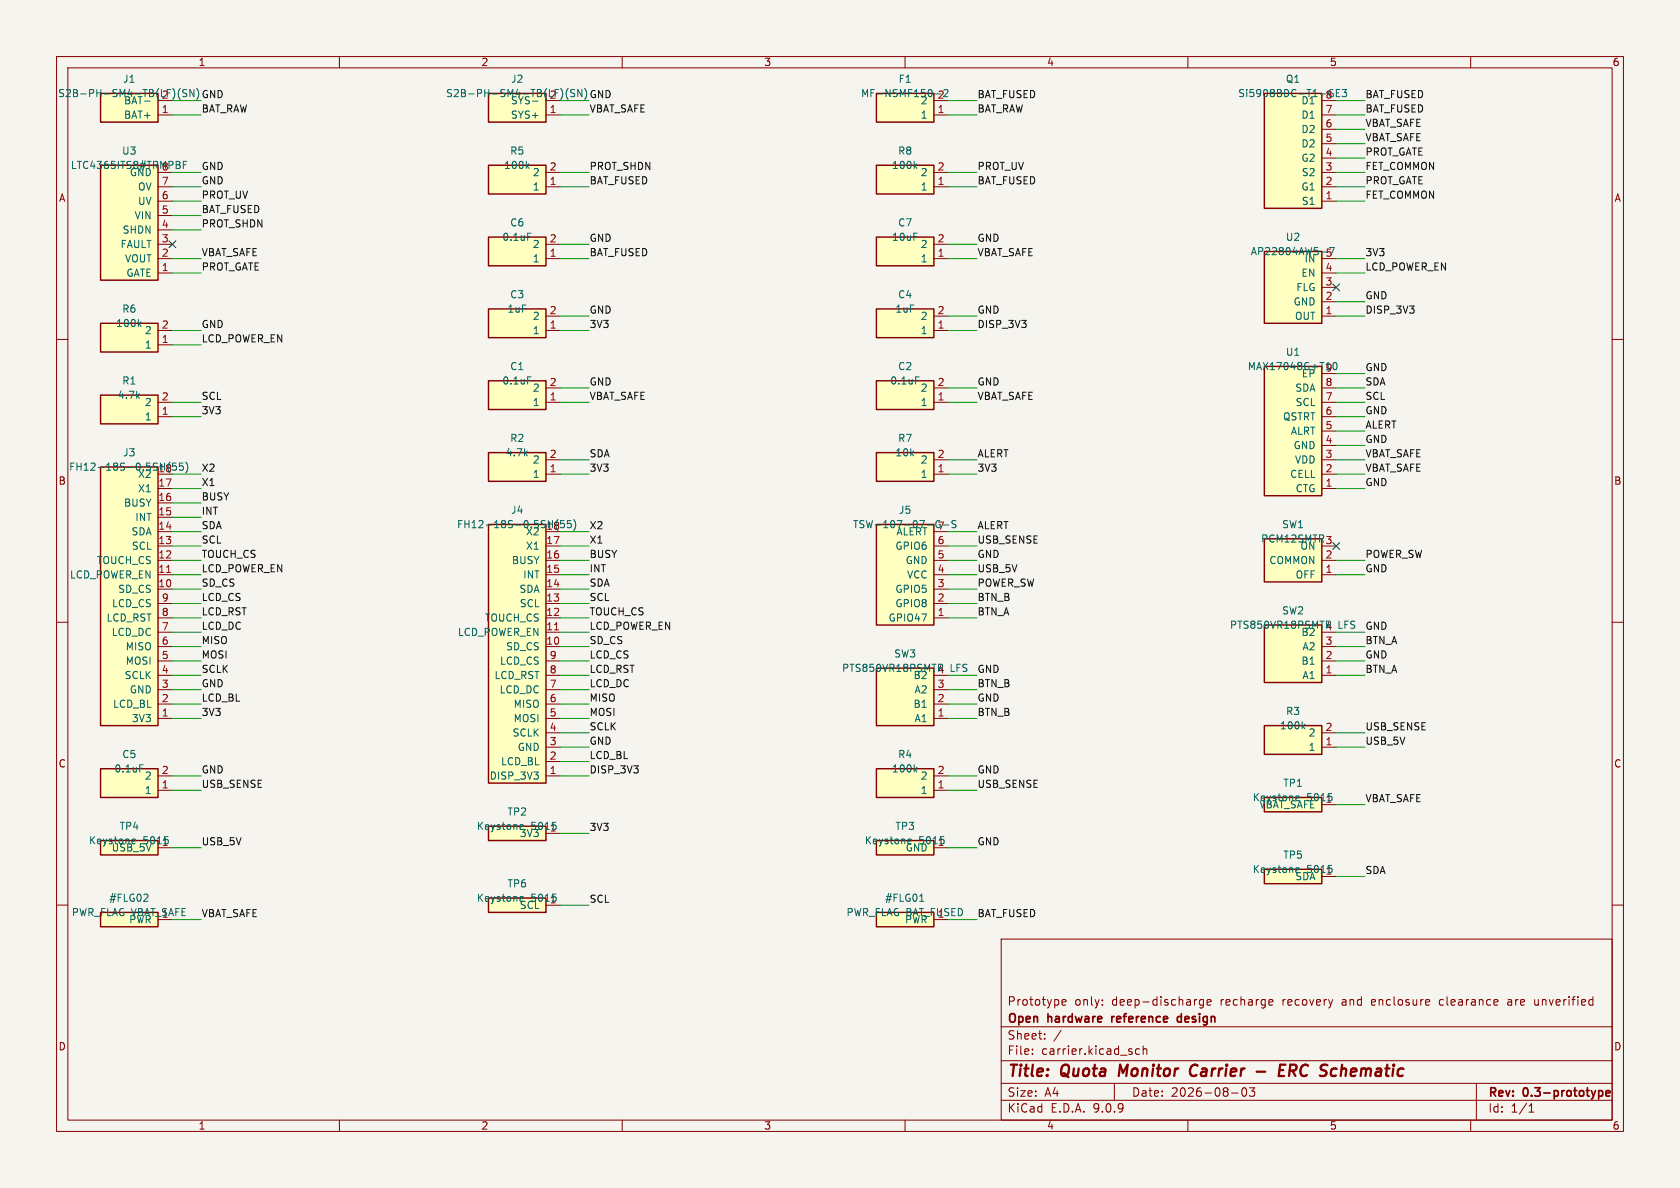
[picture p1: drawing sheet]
<svg xmlns="http://www.w3.org/2000/svg" width="297mm" height="210mm" viewBox="0 0 297 210" stroke-linecap="round" stroke-linejoin="round" font-family="sans-serif">
<path d="M0 0h297v210h-297z" fill="#f5f4ef" stroke="#f5f4ef" stroke-width=".18"/>
<g fill="none" stroke="#840000" stroke-width=".18">
<path d="M10 10h277v190h-277zM12 12h273v186h-273zM60 10v2M110 10v2M160 10v2M210 10v2M260 10v2M10 60h2M285 60h2M10 110h2M285 110h2M10 160h2"/>
<path d="M177 166h108v32h-108zM187.7 177.2l.8-.1-.1-.3-.4-.1-.3 .2 .1 .7h.6M194.9 177.6v.1M194.9 176.8v.1M212.7 176.8l-.4-.1-.3 .3v.4l.2 .2h.5M212.7 176.7v1.2l-.2 .3-.4-.1M213.4 177.2l.7-.1-.1-.3-.4-.1-.2 .2 .1 .7h.5M224.5 176.7l.5 .1v.3l-.7 .1M225 177.6l-.5 .1M252.7 176.8v.3l-.7 .1M254.5 176.8v.8M267 176.7l-.4 .1"/>
<path d="M267.1 177.1h-.4a.29 .29 0 0 0-.2 .3 .29 .29 0 0 0 .2 .3h.4M271.3 176.7v.8l.1 .1 .3 .1M285 160h2M60 198v2M110 198v2M160 198v2M177 194.5h108M177 191.5h108M177 187.5h108M177 181.5h108M182.5 186.3v.1M182.5 185.5v.1"/>
<path d="M184.7 183.6v.1M184.7 182.8v.1M187.6 182.1l-1.3 2M197 191.5v3M201.5 185.5l-.5-.1-.3 .3v.4l.2 .2h.6M202.1 185.5l.2-.1 .4 .1v.9M202.1 184.9v1.5M210 198v2M217.7 193.2h1.2M219.7 192.4l.2-.1a.81 .81 0 0 1 .6 .6 .81 .81 0 0 1-.3 .8l-.2 .1a.81 .81 0 0 1-.3-1.4zM220.9 192.3h.9l-.5 .6 .4 .1v.7l-.2 .1h-.4l-.2-.1M260 198v2"/>
<path d="M261 191.5v6.5M270.3 196.6h.9M270.5 195.5h-.2M270.7 195.1v1.5"/>
</g>
<path d="M196.6 179.7v1M196.6 179.8v.2M208.8 179.8l-.4-.1-.3 .3v.4l.2 .2h.5M283.3 192.9v.7M283.9 193.3l.7-.2v-.2l-.5-.1-.2 .2 .1 .7h.6" fill="none" stroke="#840000" stroke-width=".3"/>
<path d="M198 188.2l-.2 2M211.4 188.2a1.13 1.13 0 0 0-1 .7 1.13 1.13 0 0 0 .2 1.2l.3 .1 .5-.1M222.2 189.4h1.5M226.2 189.2h.7M227.3 188.2h-1l-.2 2h.9M228 189.3h.8M228.5 189.3l.5 .9M228.9 188.2h-.8l-.2 2" fill="none" stroke="#840000" stroke-width=".4"/>
<path d="M86.4 67.3h10.1v5.1h-10.1z" fill="#ffffc2"/>
<path d="M86.4 67.3h10.1v5.1h-10.1z" fill="none" stroke="#840000" stroke-width=".25"/>
<path d="M96.5 71.1h2.6M96.5 68.6h2.6" fill="none" stroke="#840000" stroke-width=".18"/>
<path d="M93.3 66.6h.6" fill="none" stroke="#006464" stroke-width=".18"/>
<path d="M154.9 67.3h10.2v5.1h-10.2z" fill="#ffffc2"/>
<path d="M154.9 67.3h10.2v5.1h-10.2z" fill="none" stroke="#840000" stroke-width=".25"/>
<path d="M165.1 71.1h2.5M165.1 68.6h2.5" fill="none" stroke="#840000" stroke-width=".18"/>
<path d="M161.9 66.6h.6" fill="none" stroke="#006464" stroke-width=".18"/>
<path d="M86.4 16.5h10.1v5.1h-10.1z" fill="#ffffc2"/>
<path d="M86.4 16.5h10.1v5.1h-10.1z" fill="none" stroke="#840000" stroke-width=".25"/>
<path d="M96.5 20.3h2.6" fill="none" stroke="#840000" stroke-width=".18"/>
<path d="M100.5 15.6a1.46 1.46 0 0 0 0 2M101.6 15.9l-.5-.1-.2 .1v.4l.6 .2 .1 .3-.2 .3-.5-.1M102.9 15.8v1.3l-.8-1.3v1.3M103.4 15.6l.3 .6M103.7 17l-.3 .6" fill="none" stroke="#006464" stroke-width=".18"/>
<path d="M154.9 54.6h10.2v5.1h-10.2z" fill="#ffffc2"/>
<path d="M154.9 54.6h10.2v5.1h-10.2z" fill="none" stroke="#840000" stroke-width=".25"/>
<path d="M165.1 58.4h2.5M165.1 55.9h2.5" fill="none" stroke="#840000" stroke-width=".18"/>
<path d="M86.4 29.2h10.1v5.1h-10.1z" fill="#ffffc2"/>
<path d="M86.4 29.2h10.1v5.1h-10.1z" fill="none" stroke="#840000" stroke-width=".25"/>
<path d="M96.5 33h2.6M96.5 30.5h2.6" fill="none" stroke="#840000" stroke-width=".18"/>
<path d="M93.2 29.3l.3 .5M93.5 28.9l-.5 .5" fill="none" stroke="#006464" stroke-width=".18"/>
<path d="M154.9 41.9h10.2v5.1h-10.2z" fill="#ffffc2"/>
<path d="M154.9 41.9h10.2v5.1h-10.2z" fill="none" stroke="#840000" stroke-width=".25"/>
<path d="M165.1 45.7h2.5M165.1 43.2h2.5" fill="none" stroke="#840000" stroke-width=".18"/>
<path d="M86.4 146.1h10.1v2.5h-10.1z" fill="#ffffc2"/>
<path d="M86.4 146.1h10.1v2.5h-10.1z" fill="none" stroke="#840000" stroke-width=".25"/>
<path d="M96.5 147.3h2.6" fill="none" stroke="#840000" stroke-width=".18"/>
<path d="M92.1 145.8h.4v.3l-.6 .1" fill="none" stroke="#006464" stroke-width=".18"/>
<path d="M86.4 158.8h10.1v2.5h-10.1z" fill="#ffffc2"/>
<path d="M86.4 158.8h10.1v2.5h-10.1z" fill="none" stroke="#840000" stroke-width=".25"/>
<path d="M96.5 160h2.6" fill="none" stroke="#840000" stroke-width=".18"/>
<path d="M92.1 158.5h.4v.3l-.6 .1" fill="none" stroke="#006464" stroke-width=".18"/>
<path d="M154.9 29.2h10.2v5.1h-10.2z" fill="#ffffc2"/>
<path d="M154.9 29.2h10.2v5.1h-10.2z" fill="none" stroke="#840000" stroke-width=".25"/>
<path d="M165.1 33h2.5M165.1 30.5h2.5" fill="none" stroke="#840000" stroke-width=".18"/>
<path d="M161.7 29.3l.4 .5M162.1 28.9l-.5 .5" fill="none" stroke="#006464" stroke-width=".18"/>
<path d="M154.9 16.5h10.2v5.1h-10.2z" fill="#ffffc2"/>
<path d="M154.9 16.5h10.2v5.1h-10.2z" fill="none" stroke="#840000" stroke-width=".25"/>
<path d="M165.1 17.8h2.5M165.1 20.3h2.5" fill="none" stroke="#840000" stroke-width=".18"/>
<path d="M167 15.8l.5 .1 .1 .3-.8 .9h.8" fill="none" stroke="#006464" stroke-width=".18"/>
<path d="M86.4 41.9h10.1v5.1h-10.1z" fill="#ffffc2"/>
<path d="M86.4 41.9h10.1v5.1h-10.1z" fill="none" stroke="#840000" stroke-width=".25"/>
<path d="M96.5 45.7h2.6M96.5 43.2h2.6" fill="none" stroke="#840000" stroke-width=".18"/>
<path d="M93.3 41.2h.6" fill="none" stroke="#006464" stroke-width=".18"/>
<path d="M86.4 54.6h10.1v5.1h-10.1z" fill="#ffffc2"/>
<path d="M86.4 54.6h10.1v5.1h-10.1z" fill="none" stroke="#840000" stroke-width=".25"/>
<path d="M96.5 58.4h2.6M96.5 55.9h2.6" fill="none" stroke="#840000" stroke-width=".18"/>
<path d="M17.8 161.3h10.1v2.5h-10.1z" fill="#ffffc2"/>
<path d="M17.8 161.3h10.1v2.5h-10.1z" fill="none" stroke="#840000" stroke-width=".25"/>
<path d="M25.4 159.3h.8M26.1 158.2v.4" fill="none" stroke="#006464" stroke-width=".18"/>
<path d="M17.8 148.6h10.1v2.5h-10.1z" fill="#ffffc2"/>
<path d="M17.8 148.6h10.1v2.5h-10.1z" fill="none" stroke="#840000" stroke-width=".25"/>
<path d="M27.9 149.9h2.6" fill="none" stroke="#840000" stroke-width=".18"/>
<path d="M23.5 148.3l.4 .1v.2l-.6 .1" fill="none" stroke="#006464" stroke-width=".18"/>
<path d="M154.9 118.1h10.2v10.2h-10.2z" fill="#ffffc2"/>
<path d="M154.9 118.1h10.2v10.2h-10.2z" fill="none" stroke="#840000" stroke-width=".25"/>
<path d="M165.1 119.4h2.5M165.1 127h2.5M165.1 124.5h2.5M165.1 121.9h2.5" fill="none" stroke="#840000" stroke-width=".18"/>
<path d="M223.5 44.5h10.2v12.7h-10.2z" fill="#ffffc2"/>
<path d="M223.5 44.5h10.2v12.7h-10.2z" fill="none" stroke="#840000" stroke-width=".25"/>
<path d="M233.7 55.9h2.5M233.7 53.3h2.5M233.7 50.8h2.5M233.7 48.3h2.5M233.7 45.7h2.5" fill="none" stroke="#840000" stroke-width=".18"/>
<path d="M233.6 44.5h1M235 43.8h.9l-.6 1.2" fill="none" stroke="#006464" stroke-width=".18"/>
<path d="M223.5 16.5h10.2v20.3h-10.2z" fill="#ffffc2"/>
<path d="M223.5 16.5h10.2v20.3h-10.2z" fill="none" stroke="#840000" stroke-width=".25"/>
<path d="M233.7 17.8h2.5M233.7 35.6h2.5M233.7 33h2.5M233.7 30.5h2.5M233.7 27.9h2.5M233.7 25.4h2.5M233.7 22.9h2.5M233.7 20.3h2.5" fill="none" stroke="#840000" stroke-width=".18"/>
<path d="M236.3 16.4h.4M236.9 15.8h-.6v1.3h.6M237.3 15.8h.8l-.5 .5 .4 .1v.6l-.2 .1-.5-.1" fill="none" stroke="#006464" stroke-width=".18"/>
<path d="M86.4 80h10.1v5.1h-10.1z" fill="#ffffc2"/>
<path d="M86.4 80h10.1v5.1h-10.1z" fill="none" stroke="#840000" stroke-width=".25"/>
<path d="M96.5 83.8h2.6M96.5 81.3h2.6" fill="none" stroke="#840000" stroke-width=".18"/>
<path d="M17.8 135.9h10.1v5.1h-10.1z" fill="#ffffc2"/>
<path d="M17.8 135.9h10.1v5.1h-10.1z" fill="none" stroke="#840000" stroke-width=".25"/>
<path d="M27.9 139.7h2.6M27.9 137.2h2.6" fill="none" stroke="#840000" stroke-width=".18"/>
<path d="M24.7 135.2h.6" fill="none" stroke="#006464" stroke-width=".18"/>
<path d="M223.5 64.8h10.2v22.8h-10.2z" fill="#ffffc2"/>
<path d="M223.5 64.8h10.2v22.8h-10.2z" fill="none" stroke="#840000" stroke-width=".25"/>
<path d="M233.7 78.7h2.5M233.7 76.2h2.5M233.7 73.7h2.5M233.7 71.1h2.5M233.7 68.6h2.5M233.7 66h2.5M233.7 86.4h2.5M233.7 83.8h2.5M233.7 81.3h2.5" fill="none" stroke="#840000" stroke-width=".18"/>
<path d="M235.8 64.2l.1-.1a.68 .68 0 0 1 .5 .6 .68 .68 0 0 1-.5 .6l-.1-.1" fill="none" stroke="#006464" stroke-width=".18"/>
<path d="M223.5 95.3h10.2v7.6h-10.2z" fill="#ffffc2"/>
<path d="M223.5 95.3h10.2v7.6h-10.2z" fill="none" stroke="#840000" stroke-width=".25"/>
<path d="M233.7 99.1h2.5M233.7 96.5h2.5M233.7 101.6h2.5" fill="none" stroke="#840000" stroke-width=".18"/>
<path d="M17.8 69.9h10.1v5h-10.1z" fill="#ffffc2"/>
<path d="M17.8 69.9h10.1v5h-10.1z" fill="none" stroke="#840000" stroke-width=".25"/>
<path d="M27.9 73.7h2.6M27.9 71.1h2.6" fill="none" stroke="#840000" stroke-width=".18"/>
<path d="M223.5 153.7h10.2v2.5h-10.2z" fill="#ffffc2"/>
<path d="M223.5 153.7h10.2v2.5h-10.2z" fill="none" stroke="#840000" stroke-width=".25"/>
<path d="M233.7 154.9h2.5" fill="none" stroke="#840000" stroke-width=".18"/>
<path d="M229.3 153.4l.3 .1 .1 .2-.6 .1" fill="none" stroke="#006464" stroke-width=".18"/>
<path d="M223.5 141h10.2v2.5h-10.2z" fill="#ffffc2"/>
<path d="M223.5 141h10.2v2.5h-10.2z" fill="none" stroke="#840000" stroke-width=".25"/>
<path d="M233.7 142.2h2.5" fill="none" stroke="#840000" stroke-width=".18"/>
<path d="M229.3 140.7l.3 .1 .1 .2-.6 .1" fill="none" stroke="#006464" stroke-width=".18"/>
<path d="M17.8 82.6h10.1v45.7h-10.1z" fill="#ffffc2"/>
<path d="M17.8 82.6h10.1v45.7h-10.1z" fill="none" stroke="#840000" stroke-width=".25"/>
<g fill="none" stroke="#840000" stroke-width=".18">
<path d="M27.9 99.1h2.6M27.9 96.5h2.6M27.9 94h2.6M27.9 91.4h2.6M27.9 88.9h2.6M27.9 86.4h2.6M27.9 83.8h2.6M27.9 119.4h2.6M27.9 116.8h2.6M27.9 114.3h2.6M27.9 111.8h2.6M27.9 109.2h2.6"/>
<path d="M27.9 106.7h2.6M27.9 104.1h2.6M27.9 101.6h2.6M27.9 127h2.6M27.9 124.5h2.6M27.9 121.9h2.6"/>
</g>
<path d="M29.5 101.2h.7" fill="none" stroke="#a90000" stroke-width=".18"/>
<path d="M30.1 81.7h-.1M31.1 81.9h-.6v.6l.2-.2 .4 .1 .1 .2-.1 .4-.1 .1-.5-.1M32.4 81.9h-.7v.6l.2-.2 .4 .1 .1 .2v.4l-.2 .1-.5-.1M32.8 81.7a1.46 1.46 0 0 1 0 1.9" fill="none" stroke="#006464" stroke-width=".18"/>
<path d="M223.5 128.3h10.2v5.1h-10.2z" fill="#ffffc2"/>
<path d="M223.5 128.3h10.2v5.1h-10.2z" fill="none" stroke="#840000" stroke-width=".25"/>
<path d="M233.7 132.1h2.5M233.7 129.5h2.5" fill="none" stroke="#840000" stroke-width=".18"/>
<path d="M230.3 128.4l.4 .4M230.7 128l-.5 .5" fill="none" stroke="#006464" stroke-width=".18"/>
<path d="M223.5 110.5h10.2v10.2h-10.2z" fill="#ffffc2"/>
<path d="M223.5 110.5h10.2v10.2h-10.2z" fill="none" stroke="#840000" stroke-width=".25"/>
<path d="M233.7 119.4h2.5M233.7 116.8h2.5M233.7 114.3h2.5M233.7 111.8h2.5" fill="none" stroke="#840000" stroke-width=".18"/>
<path d="M17.8 57.2h10.1v5h-10.1z" fill="#ffffc2"/>
<path d="M17.8 57.2h10.1v5h-10.1z" fill="none" stroke="#840000" stroke-width=".25"/>
<path d="M27.9 58.4h2.6M27.9 61h2.6" fill="none" stroke="#840000" stroke-width=".18"/>
<path d="M24.6 57.2l.3 .5M24.9 56.9l-.4 .5" fill="none" stroke="#006464" stroke-width=".18"/>
<path d="M154.9 135.9h10.2v5.1h-10.2z" fill="#ffffc2"/>
<path d="M154.9 135.9h10.2v5.1h-10.2z" fill="none" stroke="#840000" stroke-width=".25"/>
<path d="M165.1 139.7h2.5M165.1 137.2h2.5" fill="none" stroke="#840000" stroke-width=".18"/>
<path d="M161.7 136l.4 .5M162.1 135.6l-.5 .5" fill="none" stroke="#006464" stroke-width=".18"/>
<path d="M86.4 92.7h10.1v45.7h-10.1z" fill="#ffffc2"/>
<path d="M86.4 92.7h10.1v45.7h-10.1z" fill="none" stroke="#840000" stroke-width=".25"/>
<g fill="none" stroke="#840000" stroke-width=".18">
<path d="M96.5 99.1h2.6M96.5 96.5h2.6M96.5 94h2.6M96.5 119.4h2.6M96.5 116.8h2.6M96.5 114.3h2.6M96.5 111.8h2.6M96.5 109.2h2.6M96.5 106.7h2.6M96.5 104.1h2.6M96.5 101.6h2.6M96.5 137.2h2.6"/>
<path d="M96.5 134.6h2.6M96.5 132.1h2.6M96.5 129.5h2.6M96.5 127h2.6M96.5 124.5h2.6M96.5 121.9h2.6"/>
</g>
<path d="M98 111.3h.8" fill="none" stroke="#a90000" stroke-width=".18"/>
<path d="M98.6 91.8v.1M99.7 92h-.6v.6l.1-.1 .5 .1 .1 .1-.1 .5-.2 .1-.4-.1M100.9 92h-.6v.6l.2-.1 .4 .1 .1 .1-.1 .5-.1 .1-.5-.1M101.4 91.8a1.46 1.46 0 0 1 0 2" fill="none" stroke="#006464" stroke-width=".18"/>
<path d="M154.9 148.6h10.2v2.5h-10.2z" fill="#ffffc2"/>
<path d="M154.9 148.6h10.2v2.5h-10.2z" fill="none" stroke="#840000" stroke-width=".25"/>
<path d="M165.1 149.9h2.5" fill="none" stroke="#840000" stroke-width=".18"/>
<path d="M160.7 148.3l.3 .1 .1 .2-.6 .1" fill="none" stroke="#006464" stroke-width=".18"/>
<path d="M17.8 29.2h10.1v20.3h-10.1z" fill="#ffffc2"/>
<path d="M17.8 29.2h10.1v20.3h-10.1z" fill="none" stroke="#840000" stroke-width=".25"/>
<path d="M27.9 38.1h2.6M27.9 35.6h2.6M27.9 33h2.6M27.9 48.3h2.6M27.9 45.7h2.6M27.9 43.2h2.6M27.9 40.6h2.6" fill="none" stroke="#840000" stroke-width=".18"/>
<path d="M32.4 29.1h.4M33 28.5h-.6v1.3" fill="none" stroke="#006464" stroke-width=".18"/>
<path d="M17.8 16.5h10.1v5.1h-10.1z" fill="#ffffc2"/>
<path d="M17.8 16.5h10.1v5.1h-10.1z" fill="none" stroke="#840000" stroke-width=".25"/>
<path d="M27.9 20.3h2.6" fill="none" stroke="#840000" stroke-width=".18"/>
<path d="M31.9 15.6a1.46 1.46 0 0 0 0 2M33 15.9l-.5-.1-.1 .1v.4l.5 .2 .1 .3-.2 .3-.5-.1M34.3 15.8v1.3l-.7-1.3v1.3M34.8 15.6l.3 .6M35.1 17l-.3 .6" fill="none" stroke="#006464" stroke-width=".18"/>
<path d="M154.9 80h10.2v5.1h-10.2z" fill="#ffffc2"/>
<path d="M154.9 80h10.2v5.1h-10.2z" fill="none" stroke="#840000" stroke-width=".25"/>
<path d="M165.1 83.8h2.5M165.1 81.3h2.5" fill="none" stroke="#840000" stroke-width=".18"/>
<path d="M154.9 92.7h10.2v17.8h-10.2z" fill="#ffffc2"/>
<path d="M154.9 92.7h10.2v17.8h-10.2z" fill="none" stroke="#840000" stroke-width=".25"/>
<path d="M165.1 99.1h2.5M165.1 96.5h2.5M165.1 94h2.5M165.1 109.2h2.5M165.1 106.7h2.5M165.1 104.1h2.5M165.1 101.6h2.5" fill="none" stroke="#840000" stroke-width=".18"/>
<path d="M166.8 92.8h.9M169 92.1l-.5-.1-.2 .1v.4l.6 .2 .1 .3-.2 .3-.5-.1" fill="none" stroke="#006464" stroke-width=".18"/>
<path d="M154.9 161.3h10.2v2.5h-10.2z" fill="#ffffc2"/>
<path d="M154.9 161.3h10.2v2.5h-10.2z" fill="none" stroke="#840000" stroke-width=".25"/>
<path d="M162.6 159.3h.7" fill="none" stroke="#006464" stroke-width=".18"/>
<g fill="none" stroke="#009600" stroke-width=".18">
<path d="M30.5 17.8h5.1M99.1 17.8h5M167.6 17.8h5.1M236.2 17.8h5.1M30.5 33h5.1M30.5 30.5h5.1M30.5 20.3h5.1M30.5 35.6h5.1M30.5 38.1h5.1M99.1 33h5M99.1 30.5h5M99.1 20.3h5"/>
<path d="M167.6 33h5.1M167.6 30.5h5.1M167.6 20.3h5.1M236.2 33h5.1M236.2 30.5h5.1M236.2 20.3h5.1M236.2 35.6h5.1M236.2 27.9h5.1M236.2 25.4h5.1M236.2 22.9h5.1M30.5 58.4h5.1M30.5 45.7h5.1"/>
<path d="M30.5 40.6h5.1M30.5 48.3h5.1M99.1 43.2h5M99.1 58.4h5M99.1 45.7h5M99.1 55.9h5M167.6 43.2h5.1M167.6 58.4h5.1M167.6 45.7h5.1M167.6 55.9h5.1M236.2 45.7h5.1M236.2 55.9h5.1"/>
<path d="M236.2 48.3h5.1M236.2 53.3h5.1M30.5 71.1h5.1M30.5 61h5.1M30.5 73.7h5.1M99.1 71.1h5M99.1 68.6h5M167.6 71.1h5.1M167.6 68.6h5.1M236.2 71.1h5.1M236.2 68.6h5.1M236.2 73.7h5.1"/>
<path d="M236.2 78.7h5.1M236.2 76.2h5.1M236.2 66h5.1M30.5 83.8h5.1M30.5 99.1h5.1M30.5 96.5h5.1M30.5 94h5.1M30.5 88.9h5.1M30.5 86.4h5.1M30.5 91.4h5.1M99.1 83.8h5M99.1 99.1h5"/>
<path d="M99.1 96.5h5M99.1 94h5M99.1 81.3h5M167.6 83.8h5.1M167.6 99.1h5.1M167.6 96.5h5.1M167.6 94h5.1M167.6 81.3h5.1M236.2 83.8h5.1M236.2 99.1h5.1M236.2 81.3h5.1M236.2 86.4h5.1"/>
<path d="M30.5 104.1h5.1M30.5 101.6h5.1M30.5 119.4h5.1M30.5 106.7h5.1M30.5 109.2h5.1M30.5 111.8h5.1M30.5 114.3h5.1M30.5 116.8h5.1M99.1 104.1h5M99.1 101.6h5M99.1 119.4h5M99.1 106.7h5"/>
<path d="M99.1 109.2h5M99.1 111.8h5M99.1 114.3h5M99.1 116.8h5M167.6 104.1h5.1M167.6 101.6h5.1M167.6 119.4h5.1M167.6 106.7h5.1M167.6 109.2h5.1M236.2 101.6h5.1M236.2 119.4h5.1M236.2 111.8h5.1"/>
<path d="M236.2 114.3h5.1M236.2 116.8h5.1M30.5 121.9h5.1M30.5 127h5.1M30.5 124.5h5.1M30.5 139.7h5.1M30.5 137.2h5.1M99.1 121.9h5M99.1 127h5M99.1 124.5h5M99.1 137.2h5M99.1 134.6h5"/>
<path d="M99.1 132.1h5M99.1 129.5h5M167.6 121.9h5.1M167.6 127h5.1M167.6 124.5h5.1M167.6 139.7h5.1M167.6 137.2h5.1M236.2 132.1h5.1M236.2 129.5h5.1M30.5 149.9h5.1M99.1 147.3h5M167.6 149.9h5.1"/>
<path d="M236.2 154.9h5.1M236.2 142.2h5.1M30.5 162.6h5.1M99.1 160h5M167.6 162.6h5.1"/>
</g>
<path d="M29.9 42.6l1.2 1.2M31.1 42.6l-1.2 1.2M235.6 50.2l1.2 1.2M236.8 50.2l-1.2 1.2M235.6 95.9l1.2 1.2M236.8 95.9l-1.2 1.2" fill="none" stroke="#000084" stroke-width=".18"/>
<g font-size="2.8" fill="#840000">
<text x="178" y="190.9">Title:</text>
<text x="187.7" y="190.9">Quota</text>
<text x="198.6" y="190.9">Monitor</text>
<text x="212" y="190.9">Carrier</text>
<text x="229.3" y="190.9">ERC</text>
<text x="237.5" y="190.9">Schematic</text>
</g>
<g font-size="2.1" fill="#840000">
<text x="178" y="178">Prototype</text>
<text x="189.9" y="178">only:</text>
<text x="196.6" y="178">deep-discharge</text>
<text x="215.9" y="178">recharge</text>
<text x="227" y="178">recovery</text>
<text x="237.6" y="178">and</text>
<text x="243" y="178">enclosure</text>
<text x="255.2" y="178">clearance</text>
<text x="267.4" y="178">are</text>
<text x="272.3" y="178">unverified</text>
<text x="178" y="184">Sheet:</text>
<text x="178" y="181.2">Open</text>
<text x="185.3" y="181.2">hardware</text>
<text x="197.2" y="181.2">reference</text>
<text x="209.4" y="181.2">design</text>
<text x="178" y="186.7">File:</text>
<text x="184.1" y="186.7">carrier.kicad_sch</text>
<text x="178" y="196.9">KiCad</text>
<text x="178" y="194.1">Size:</text>
<text x="184.7" y="194.1">A4</text>
<text x="185.7" y="196.9">E.D.A.</text>
<text x="193.3" y="196.9">9.0.9</text>
<text x="200" y="194.1">Date:</text>
<text x="207" y="194.1">2026-08-03</text>
<text x="263" y="194.3">Rev:</text>
<text x="263" y="196.9">Id:</text>
<text x="267.1" y="196.9">1/1</text>
<text x="269.4" y="194.3">0.3-prototype</text>
</g>
<g font-size="1.8" fill="#840000">
<text x="35" y="11.9">1</text>
<text x="85" y="11.9">2</text>
<text x="135" y="11.9">3</text>
<text x="185" y="11.9">4</text>
<text x="235" y="11.9">5</text>
<text x="285" y="11.9">6</text>
<text x="10.3" y="35.9">A</text>
<text x="285.3" y="35.9">A</text>
<text x="10.3" y="85.9">B</text>
<text x="285.3" y="85.9">B</text>
<text x="10.3" y="135.9">C</text>
<text x="285.3" y="135.9">C</text>
<text x="10.3" y="185.9">D</text>
<text x="285.3" y="185.9">D</text>
<text x="35" y="199.9">1</text>
<text x="85" y="199.9">2</text>
<text x="135" y="199.9">3</text>
<text x="185" y="199.9">4</text>
<text x="235" y="199.9">5</text>
<text x="285" y="199.9">6</text>
</g>
<g font-size="1.8" fill="#006464">
<text x="10.2" y="17.4">S2B-PH-SM4-TB(LF)(SN)</text>
<text x="21.7" y="14.8">J1</text>
<text x="28.5" y="17.5">2</text>
<text x="78.8" y="17.4">S2B-PH-SM4-TB(LF)(SN)</text>
<text x="90.2" y="14.8">J2</text>
<text x="97.1" y="17.5">2</text>
<text x="152.1" y="17.4">MF-NSMF150-2</text>
<text x="158.8" y="14.8">F1</text>
<text x="165.7" y="17.5">2</text>
<text x="218.8" y="17.4">Si5908BDC-T1-GE38</text>
<text x="227.2" y="14.8">Q1</text>
<text x="21.8" y="21.2">BAT+</text>
<text x="21.8" y="18.6">BAT-</text>
<text x="90.2" y="21.2">SYS+</text>
<text x="90.2" y="18.6">SYS-</text>
<text x="162.7" y="21.2">1</text>
<text x="162.7" y="18.6">2</text>
<text x="230" y="23.7">D2</text>
<text x="230" y="21.2">D1</text>
<text x="230" y="18.6">D1</text>
<text x="21.5" y="27.5">U3</text>
<text x="90.1" y="27.5">R5</text>
<text x="158.7" y="27.5">R8</text>
<text x="230" y="28.8">G2</text>
<text x="230" y="26.3">D2</text>
<text x="12.4" y="30.1">LTC4365ITS8#TRMPBF</text>
<text x="22.9" y="31.3">GND</text>
<text x="24.3" y="33.9">OV</text>
<text x="28.5" y="30.2">8</text>
<text x="89" y="30.1">100k</text>
<text x="94.1" y="33.9">1</text>
<text x="94.1" y="31.3">2</text>
<text x="157.6" y="30.1">100k</text>
<text x="162.7" y="33.9">1</text>
<text x="162.7" y="31.3">2</text>
<text x="230" y="33.9">G1</text>
<text x="230" y="31.3">S2</text>
<text x="21.6" y="41.5">SHDN</text>
<text x="23.7" y="39">VIN</text>
<text x="24.3" y="36.4">UV</text>
<text x="90.1" y="40.2">C6</text>
<text x="158.7" y="40.2">C7</text>
<text x="230" y="36.4">S1</text>
<text x="21.2" y="44">FAULT</text>
<text x="22" y="46.6">VOUT</text>
<text x="88.7" y="42.8">0.1uF</text>
<text x="94.1" y="46.6">1</text>
<text x="94.1" y="44">2</text>
<text x="157.6" y="42.8">10uF</text>
<text x="162.7" y="46.6">1</text>
<text x="162.7" y="44">2</text>
<text x="221" y="45.3">AP22804AW5-7</text>
<text x="227.2" y="42.8">U2</text>
<text x="230.5" y="46.6">IN</text>
<text x="22.2" y="49.1">GATE</text>
<text x="90.1" y="52.9">C3</text>
<text x="158.7" y="52.9">C4</text>
<text x="229.1" y="51.7">FLG</text>
<text x="230" y="49.1">EN</text>
<text x="20.4" y="58">100k</text>
<text x="21.5" y="55.5">R6</text>
<text x="25.5" y="59.3">2</text>
<text x="89.6" y="55.5">1uF</text>
<text x="94.1" y="59.3">1</text>
<text x="94.1" y="56.7">2</text>
<text x="158.2" y="55.5">1uF</text>
<text x="162.7" y="59.3">1</text>
<text x="162.7" y="56.7">2</text>
<text x="228.6" y="54.2">GND</text>
<text x="228.8" y="56.7">OUT</text>
<text x="25.5" y="61.8">1</text>
<text x="90.1" y="65.6">C1</text>
<text x="158.7" y="65.6">C2</text>
<text x="220.5" y="65.6">MAX17048G+T109</text>
<text x="227.2" y="63.1">U1</text>
<text x="20.7" y="70.7">4.7k</text>
<text x="21.5" y="68.2">R1</text>
<text x="25.5" y="72">2</text>
<text x="88.7" y="68.2">0.1uF</text>
<text x="94.1" y="72">1</text>
<text x="94.1" y="69.4">2</text>
<text x="157.3" y="68.2">0.1uF</text>
<text x="162.7" y="72">1</text>
<text x="162.7" y="69.4">2</text>
<text x="228.9" y="69.4">SDA</text>
<text x="229" y="72">SCL</text>
<text x="230" y="66.9">EP</text>
<text x="25.5" y="74.5">1</text>
<text x="226.7" y="74.5">QSTRT</text>
<text x="228.1" y="77.1">ALRT</text>
<text x="12.1" y="83.4">FH12-18S-0.5SH(55)</text>
<text x="21.7" y="80.9">J3</text>
<text x="27.9" y="83.6">18</text>
<text x="89.3" y="80.9">4.7k</text>
<text x="90.1" y="78.3">R2</text>
<text x="94.1" y="82.1">2</text>
<text x="158.2" y="80.9">10k</text>
<text x="158.7" y="78.3">R7</text>
<text x="162.7" y="82.1">2</text>
<text x="228.6" y="79.6">GND</text>
<text x="228.8" y="82.1">VDD</text>
<text x="21.8" y="89.8">BUSY</text>
<text x="24.3" y="87.2">X1</text>
<text x="24.3" y="84.7">X2</text>
<text x="94.1" y="84.7">1</text>
<text x="162.7" y="84.7">1</text>
<text x="228" y="84.7">CELL</text>
<text x="229" y="87.2">CTG</text>
<text x="23.2" y="94.8">SDA</text>
<text x="23.8" y="92.3">INT</text>
<text x="80.7" y="93.6">FH12-18S-0.5SH(55)</text>
<text x="90.2" y="91">J4</text>
<text x="92.9" y="94.8">X2</text>
<text x="96.5" y="93.7">18</text>
<text x="150.7" y="93.6">TSW-107-07-G-S</text>
<text x="158.4" y="94.8">ALERT</text>
<text x="158.8" y="91">J5</text>
<text x="165.7" y="93.7">7</text>
<text x="226.6" y="93.6">SW1</text>
<text x="17" y="99.9">TOUCH_CS</text>
<text x="23.2" y="97.4">SCL</text>
<text x="90.4" y="99.9">BUSY</text>
<text x="92.9" y="97.4">X1</text>
<text x="158.2" y="97.4">GPIO6</text>
<text x="160" y="99.9">GND</text>
<text x="222.8" y="96.1">PCM12SMTR</text>
<text x="224.3" y="99.9">COMMON</text>
<text x="229.8" y="97.4">ON</text>
<text x="234.2" y="96.3">3</text>
<text x="12.3" y="102.5">LCD_POWER_EN</text>
<text x="19.7" y="107.5">LCD_CS</text>
<text x="20.8" y="105">SD_CS</text>
<text x="91.7" y="105">SDA</text>
<text x="91.8" y="107.5">SCL</text>
<text x="92.4" y="102.5">INT</text>
<text x="158.2" y="107.5">GPIO8</text>
<text x="158.2" y="105">GPIO5</text>
<text x="160.3" y="102.5">VCC</text>
<text x="229" y="102.5">OFF</text>
<text x="18.7" y="110.1">LCD_RST</text>
<text x="19.6" y="112.6">LCD_DC</text>
<text x="80.8" y="112.6">LCD_POWER_EN</text>
<text x="85.6" y="110.1">TOUCH_CS</text>
<text x="157" y="110.1">GPIO47</text>
<text x="217.3" y="111.4">PTS850VR18PSMTR4</text>
<text x="226.6" y="108.8">SW2</text>
<text x="230" y="112.6">B2</text>
<text x="236.5" y="111.4">LFS</text>
<text x="22.1" y="117.7">MOSI</text>
<text x="22.1" y="115.2">MISO</text>
<text x="88.3" y="117.7">LCD_CS</text>
<text x="89.4" y="115.2">SD_CS</text>
<text x="148.8" y="119">PTS850VR18PSMTR4</text>
<text x="158" y="116.4">SW3</text>
<text x="168" y="119">LFS</text>
<text x="230" y="117.7">B1</text>
<text x="230.2" y="115.2">A2</text>
<text x="19.9" y="125.3">LCD_BL</text>
<text x="21.9" y="120.2">SCLK</text>
<text x="22.9" y="122.8">GND</text>
<text x="87.3" y="120.2">LCD_RST</text>
<text x="88.2" y="122.8">LCD_DC</text>
<text x="90.7" y="125.3">MISO</text>
<text x="161.4" y="125.3">B1</text>
<text x="161.4" y="120.2">B2</text>
<text x="161.6" y="122.8">A2</text>
<text x="230.2" y="120.2">A1</text>
<text x="23.2" y="127.9">3V3</text>
<text x="90.5" y="130.4">SCLK</text>
<text x="90.7" y="127.9">MOSI</text>
<text x="161.6" y="127.9">A1</text>
<text x="226.2" y="129.1">100k</text>
<text x="227.3" y="126.6">R3</text>
<text x="231.3" y="130.4">2</text>
<text x="20.1" y="136.8">0.1uF</text>
<text x="21.5" y="134.2">C5</text>
<text x="88.5" y="135.5">LCD_BL</text>
<text x="91.4" y="132.9">GND</text>
<text x="157.6" y="136.8">100k</text>
<text x="158.7" y="134.2">R4</text>
<text x="231.3" y="132.9">1</text>
<text x="25.5" y="140.6">1</text>
<text x="25.5" y="138">2</text>
<text x="86.5" y="138">DISP_3V3</text>
<text x="162.7" y="140.6">1</text>
<text x="162.7" y="138">2</text>
<text x="221.4" y="141.8">Keystone</text>
<text x="222.5" y="143.1">VBAT_SAFE</text>
<text x="226.8" y="139.3">TP1</text>
<text x="231" y="141.8">50151</text>
<text x="15.6" y="149.5">Keystone</text>
<text x="21" y="146.9">TP4</text>
<text x="25.3" y="149.5">50151</text>
<text x="84.2" y="146.9">Keystone</text>
<text x="89.6" y="144.4">TP2</text>
<text x="91.8" y="148.2">3V3</text>
<text x="93.8" y="146.9">50151</text>
<text x="152.8" y="149.5">Keystone</text>
<text x="158.2" y="146.9">TP3</text>
<text x="162.4" y="149.5">50151</text>
<text x="19.6" y="150.7">USB_5V</text>
<text x="160" y="150.7">GND</text>
<text x="221.4" y="154.5">Keystone</text>
<text x="226.8" y="152">TP5</text>
<text x="228.9" y="155.8">SDA</text>
<text x="231" y="154.5">50151</text>
<text x="19.2" y="159.6">#FLG02</text>
<text x="84.2" y="159.6">Keystone</text>
<text x="89.6" y="157.1">TP6</text>
<text x="91.8" y="160.9">SCL</text>
<text x="93.8" y="159.6">50151</text>
<text x="156.4" y="159.6">#FLG01</text>
<text x="12.6" y="162.2">PWR_FLAG VBAT_SAFE</text>
<text x="22.7" y="163.4">PWR</text>
<text x="28.5" y="162.3">1</text>
<text x="149.5" y="162.2">PWR_FLAG BAT_FUSED</text>
<text x="159.9" y="163.4">PWR</text>
<text x="165.7" y="162.3">1</text>
</g>
<g font-size="1.8" fill="#0f0f0f">
<text x="35.6" y="17.4">GND</text>
<text x="104.1" y="17.4">GND</text>
<text x="172.7" y="17.4">BAT_FUSED</text>
<text x="241.3" y="17.4">BAT_FUSED</text>
<text x="35.6" y="20">BAT_RAW</text>
<text x="104.1" y="20">VBAT_SAFE</text>
<text x="172.7" y="20">BAT_RAW</text>
<text x="241.3" y="20">BAT_FUSED</text>
<text x="241.3" y="22.5">VBAT_SAFE</text>
<text x="241.3" y="27.6">PROT_GATE</text>
<text x="241.3" y="25.1">VBAT_SAFE</text>
<text x="35.6" y="35.2">PROT_UV</text>
<text x="35.6" y="32.7">GND</text>
<text x="35.6" y="30.1">GND</text>
<text x="104.1" y="32.7">BAT_FUSED</text>
<text x="104.1" y="30.1">PROT_SHDN</text>
<text x="172.7" y="32.7">BAT_FUSED</text>
<text x="172.7" y="30.1">PROT_UV</text>
<text x="241.3" y="35.2">FET_COMMON</text>
<text x="241.3" y="32.7">PROT_GATE</text>
<text x="241.3" y="30.1">FET_COMMON</text>
<text x="35.6" y="40.3">PROT_SHDN</text>
<text x="35.6" y="37.8">BAT_FUSED</text>
<text x="35.6" y="47.9">PROT_GATE</text>
<text x="35.6" y="45.4">VBAT_SAFE</text>
<text x="104.1" y="42.8">GND</text>
<text x="104.1" y="45.4">BAT_FUSED</text>
<text x="172.7" y="45.4">VBAT_SAFE</text>
<text x="172.7" y="42.8">GND</text>
<text x="241.3" y="47.9">LCD_POWER_EN</text>
<text x="241.3" y="45.4">3V3</text>
<text x="241.3" y="53">GND</text>
<text x="35.6" y="58.1">GND</text>
<text x="104.1" y="55.5">GND</text>
<text x="104.1" y="58.1">3V3</text>
<text x="172.7" y="58.1">DISP_3V3</text>
<text x="172.7" y="55.5">GND</text>
<text x="241.3" y="55.5">DISP_3V3</text>
<text x="35.6" y="60.6">LCD_POWER_EN</text>
<text x="241.3" y="65.7">GND</text>
<text x="35.6" y="70.8">SCL</text>
<text x="104.1" y="68.2">GND</text>
<text x="104.1" y="70.8">VBAT_SAFE</text>
<text x="172.7" y="70.8">VBAT_SAFE</text>
<text x="172.7" y="68.2">GND</text>
<text x="241.3" y="70.8">SCL</text>
<text x="241.3" y="68.2">SDA</text>
<text x="35.6" y="73.3">3V3</text>
<text x="241.3" y="75.9">ALERT</text>
<text x="241.3" y="73.3">GND</text>
<text x="35.6" y="83.5">X2</text>
<text x="104.1" y="80.9">SDA</text>
<text x="104.1" y="83.5">3V3</text>
<text x="172.7" y="83.5">3V3</text>
<text x="172.7" y="80.9">ALERT</text>
<text x="241.3" y="83.5">VBAT_SAFE</text>
<text x="241.3" y="80.9">VBAT_SAFE</text>
<text x="241.3" y="78.4">GND</text>
<text x="35.6" y="88.6">BUSY</text>
<text x="35.6" y="86">X1</text>
<text x="241.3" y="86">GND</text>
<text x="35.6" y="93.6">SDA</text>
<text x="35.6" y="91.1">INT</text>
<text x="104.1" y="93.6">X2</text>
<text x="172.7" y="93.6">ALERT</text>
<text x="35.6" y="96.2">SCL</text>
<text x="35.6" y="101.3">LCD_POWER_EN</text>
<text x="35.6" y="98.7">TOUCH_CS</text>
<text x="104.1" y="98.7">BUSY</text>
<text x="104.1" y="101.3">INT</text>
<text x="104.1" y="96.2">X1</text>
<text x="172.7" y="101.3">USB_5V</text>
<text x="172.7" y="98.7">GND</text>
<text x="172.7" y="96.2">USB_SENSE</text>
<text x="241.3" y="98.7">POWER_SW</text>
<text x="241.3" y="101.3">GND</text>
<text x="35.6" y="106.3">LCD_CS</text>
<text x="35.6" y="103.8">SD_CS</text>
<text x="104.1" y="103.8">SDA</text>
<text x="104.1" y="106.3">SCL</text>
<text x="172.7" y="106.3">BTN_B</text>
<text x="172.7" y="103.8">POWER_SW</text>
<text x="35.6" y="114">MISO</text>
<text x="35.6" y="108.9">LCD_RST</text>
<text x="35.6" y="111.4">LCD_DC</text>
<text x="104.1" y="114">SD_CS</text>
<text x="104.1" y="108.9">TOUCH_CS</text>
<text x="104.1" y="111.4">LCD_POWER_EN</text>
<text x="172.7" y="108.9">BTN_A</text>
<text x="241.3" y="114">BTN_A</text>
<text x="241.3" y="111.4">GND</text>
<text x="35.6" y="116.5">MOSI</text>
<text x="35.6" y="119">SCLK</text>
<text x="104.1" y="116.5">LCD_CS</text>
<text x="104.1" y="119">LCD_RST</text>
<text x="172.7" y="119">GND</text>
<text x="241.3" y="119">BTN_A</text>
<text x="241.3" y="116.5">GND</text>
<text x="35.6" y="121.6">GND</text>
<text x="35.6" y="124.1">LCD_BL</text>
<text x="104.1" y="124.1">MISO</text>
<text x="104.1" y="121.6">LCD_DC</text>
<text x="172.7" y="121.6">BTN_B</text>
<text x="172.7" y="124.1">GND</text>
<text x="35.6" y="126.7">3V3</text>
<text x="104.1" y="126.7">MOSI</text>
<text x="104.1" y="129.2">SCLK</text>
<text x="104.1" y="131.7">GND</text>
<text x="172.7" y="126.7">BTN_B</text>
<text x="241.3" y="131.7">USB_5V</text>
<text x="241.3" y="129.2">USB_SENSE</text>
<text x="35.6" y="136.8">GND</text>
<text x="104.1" y="134.3">LCD_BL</text>
<text x="104.1" y="136.8">DISP_3V3</text>
<text x="172.7" y="136.8">GND</text>
<text x="35.6" y="139.4">USB_SENSE</text>
<text x="172.7" y="139.4">USB_SENSE</text>
<text x="241.3" y="141.9">VBAT_SAFE</text>
<text x="35.6" y="149.5">USB_5V</text>
<text x="104.1" y="147">3V3</text>
<text x="172.7" y="149.5">GND</text>
<text x="241.3" y="154.6">SDA</text>
<text x="104.1" y="159.7">SCL</text>
<text x="35.6" y="162.2">VBAT_SAFE</text>
<text x="172.7" y="162.2">BAT_FUSED</text>
</g>
<g font-size="1.8" fill="#a90000">
<text x="28.5" y="20.1">1</text>
<text x="97.1" y="20.1">1</text>
<text x="165.7" y="20.1">1</text>
<text x="234.2" y="22.6">6</text>
<text x="234.2" y="20.1">7</text>
<text x="234.2" y="27.7">4</text>
<text x="234.2" y="25.1">5</text>
<text x="28.5" y="35.3">6</text>
<text x="28.5" y="32.8">7</text>
<text x="97.1" y="32.8">1</text>
<text x="97.1" y="30.2">2</text>
<text x="165.7" y="32.8">1</text>
<text x="165.7" y="30.2">2</text>
<text x="234.2" y="35.3">1</text>
<text x="234.2" y="32.8">2</text>
<text x="234.2" y="30.2">3</text>
<text x="28.5" y="40.4">4</text>
<text x="28.5" y="37.8">5</text>
<text x="28.5" y="45.5">2</text>
<text x="28.5" y="42.9">3</text>
<text x="97.1" y="45.5">1</text>
<text x="97.1" y="42.9">2</text>
<text x="165.7" y="45.5">1</text>
<text x="165.7" y="42.9">2</text>
<text x="234.2" y="45.5">5</text>
<text x="28.5" y="48">1</text>
<text x="234.2" y="53.1">2</text>
<text x="234.2" y="50.5">3</text>
<text x="234.2" y="48">4</text>
<text x="28.5" y="58.2">2</text>
<text x="97.1" y="58.2">1</text>
<text x="97.1" y="55.6">2</text>
<text x="165.7" y="58.2">1</text>
<text x="165.7" y="55.6">2</text>
<text x="234.2" y="55.6">1</text>
<text x="28.5" y="60.7">1</text>
<text x="28.5" y="70.9">2</text>
<text x="97.1" y="70.9">1</text>
<text x="97.1" y="68.3">2</text>
<text x="165.7" y="70.9">1</text>
<text x="165.7" y="68.3">2</text>
<text x="234.2" y="70.9">7</text>
<text x="234.2" y="68.3">8</text>
<text x="28.5" y="73.4">1</text>
<text x="234.2" y="75.9">5</text>
<text x="234.2" y="73.4">6</text>
<text x="97.1" y="83.6">1</text>
<text x="97.1" y="81">2</text>
<text x="165.7" y="83.6">1</text>
<text x="165.7" y="81">2</text>
<text x="234.2" y="83.6">2</text>
<text x="234.2" y="81">3</text>
<text x="234.2" y="78.5">4</text>
<text x="27.9" y="88.6">16</text>
<text x="27.9" y="86.1">17</text>
<text x="234.2" y="86.1">1</text>
<text x="27.9" y="93.7">14</text>
<text x="27.9" y="91.2">15</text>
<text x="27.9" y="101.3">11</text>
<text x="27.9" y="98.8">12</text>
<text x="27.9" y="96.3">13</text>
<text x="96.5" y="101.3">15</text>
<text x="96.5" y="98.8">16</text>
<text x="96.5" y="96.3">17</text>
<text x="165.7" y="101.3">4</text>
<text x="165.7" y="98.8">5</text>
<text x="165.7" y="96.3">6</text>
<text x="234.2" y="101.3">1</text>
<text x="234.2" y="98.8">2</text>
<text x="27.9" y="103.9">10</text>
<text x="28.5" y="106.4">9</text>
<text x="96.5" y="106.4">13</text>
<text x="96.5" y="103.9">14</text>
<text x="165.7" y="106.4">2</text>
<text x="165.7" y="103.9">3</text>
<text x="28.5" y="111.5">7</text>
<text x="28.5" y="109">8</text>
<text x="96.5" y="111.5">11</text>
<text x="96.5" y="109">12</text>
<text x="165.7" y="109">1</text>
<text x="28.5" y="119.1">4</text>
<text x="28.5" y="116.6">5</text>
<text x="28.5" y="114">6</text>
<text x="96.5" y="114">10</text>
<text x="97.1" y="119.1">8</text>
<text x="97.1" y="116.6">9</text>
<text x="234.2" y="119.1">1</text>
<text x="234.2" y="116.6">2</text>
<text x="234.2" y="114">3</text>
<text x="28.5" y="124.2">2</text>
<text x="28.5" y="121.7">3</text>
<text x="97.1" y="124.2">6</text>
<text x="97.1" y="121.7">7</text>
<text x="165.7" y="124.2">2</text>
<text x="165.7" y="121.7">3</text>
<text x="28.5" y="126.7">1</text>
<text x="97.1" y="131.8">3</text>
<text x="97.1" y="129.3">4</text>
<text x="97.1" y="126.7">5</text>
<text x="165.7" y="126.7">1</text>
<text x="234.2" y="131.8">1</text>
<text x="234.2" y="129.3">2</text>
<text x="28.5" y="136.9">2</text>
<text x="97.1" y="136.9">1</text>
<text x="97.1" y="134.4">2</text>
<text x="165.7" y="136.9">2</text>
<text x="28.5" y="139.4">1</text>
<text x="165.7" y="139.4">1</text>
</g>
</svg>
